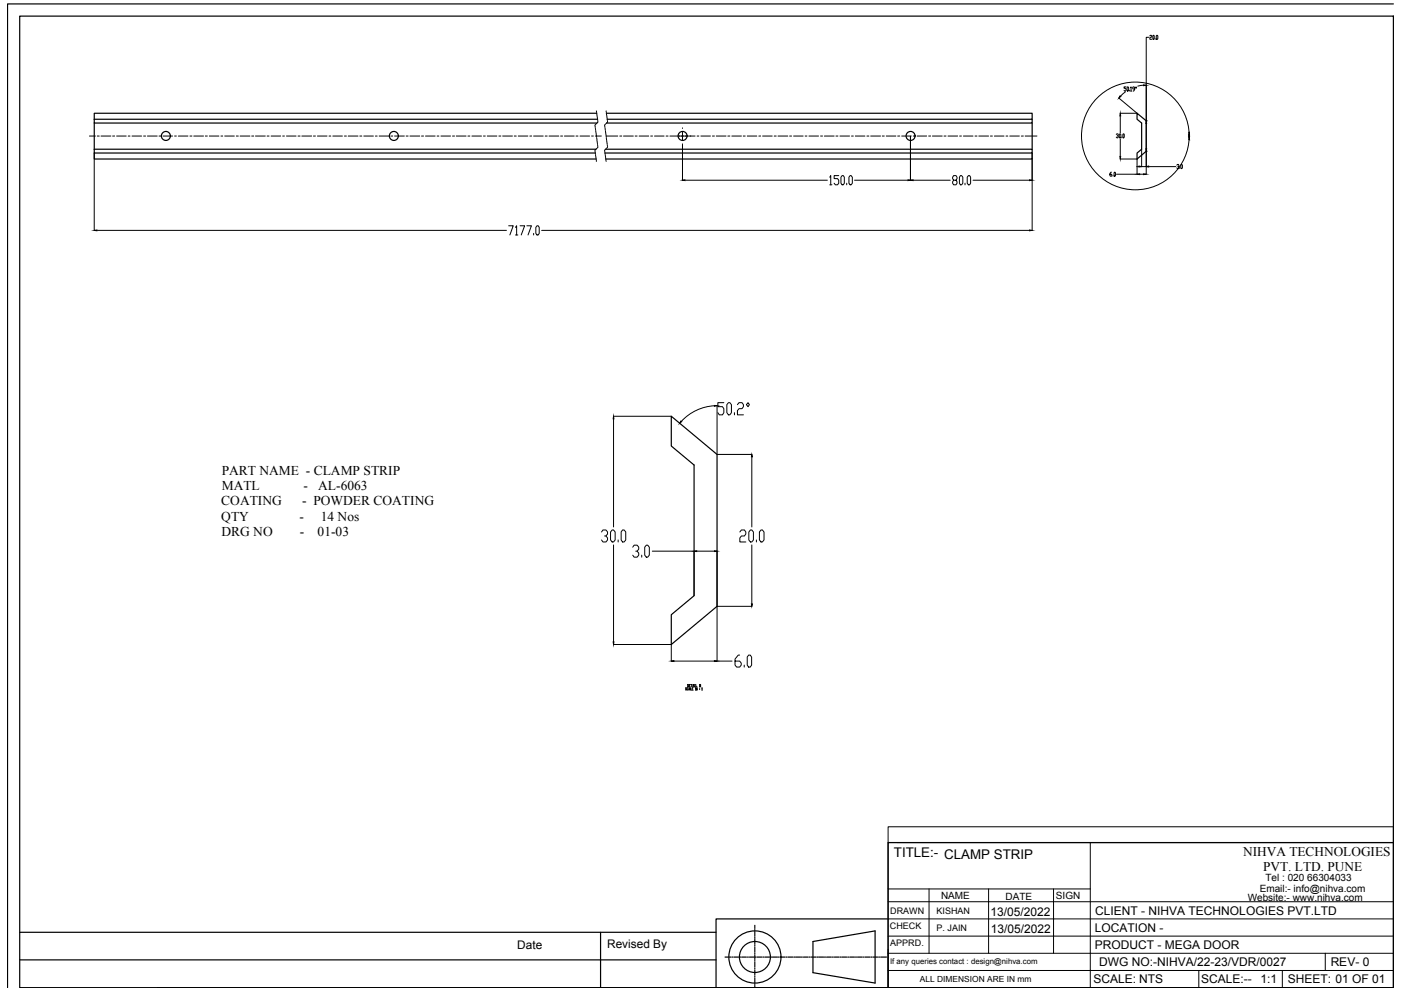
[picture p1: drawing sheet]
<svg xmlns="http://www.w3.org/2000/svg" width="297mm" height="210mm" viewBox="0 0 297 210" stroke-linecap="round" stroke-linejoin="round" font-family="sans-serif">
<!-- layer: 0 -->
<g fill="none" stroke="#000" stroke-width=".25">
<path d="M4.2 3.4h291v205.8h-291zM295.2 .8h-293.6v208.4M20 25.3v.8h106.5M20 31.6v.8h106.1M20 32.4v1.3h106.3M20 25.3h106.6M20 31.6h106.3M20 26.1v5.5M126.4 24h-106.4v1.3M128.3 31.6h90.4v.8h-90.5M128.5 24h90.2v1.3h-90.1M218.7 25.3v.8h-90.2"/>
<path d="M218.7 32.4v1.3h-90.4M218.7 26.1v5.5M240.9 24l2 1.6v6.4l-2 1.7v-1.3l1-.8v-5.5l-1-.8zM142.2 88.2l9.7 8.1v32.1l-9.7 8.1v-6.3l4.9-4v-27.7l-4.9-4zM188.2 178.5h107v30.7h-107zM4.2 197.5h147.5M127.2 197.5v11.7M159.9 196v.7M159.9 196.9v.2M159.9 197.3v1M159.9 198.5v.2M159.9 198.9v1.1"/>
<path d="M172.2 199.4l13.2-2.2v11l-13.2-2.2zM188.2 194.6h-36.5v14.6h-118.4M4.2 203.3h147.5M151.7 209.2h36.5M153.6 202.7h1.3M155.1 202.7h.2M155.5 202.7h1M156.7 202.7h.2M157.1 202.7h1M158.4 202.7h.2M158.8 202.7h1M159.9 200.1v.2"/>
<path d="M159.9 200.6v1M159.9 201.8v.2M159.9 202.2v1M159.9 203.4v.2M159.9 203.8v1M159.9 205v.3M159.9 205.5v1M159.9 206.7v.2M159.9 207.1v1M159.9 208.4v.1M159.9 208.7v.5M160 202.7h.2"/>
<path d="M160.4 202.7h1M161.6 202.7h.2M162 202.7h1.1M163.3 202.7h.2M163.6 202.7h1.1M164.9 202.7h.2M165.3 202.7h1M166.5 202.7h.2M166.9 202.7h1.1M168.2 202.7h.2M168.6 202.7h1M169.8 202.7h.2"/>
<path d="M170.2 202.7h1M171.4 202.7h.2M171.9 202.7h1M173.1 202.7h.2M173.5 202.7h1M174.7 202.7h.2M175.1 202.7h1M176.3 202.7h.3M176.8 202.7h1M178 202.7h.2M178.4 202.7h1M179.6 202.7h.2"/>
<path d="M180 202.7h1M181.3 202.7h.2M181.7 202.7h1M182.9 202.7h.2M183.3 202.7h1M184.5 202.7h.2M184.9 202.7h1.1M186.2 202.7h.2M186.6 202.7h1.2M196.2 209.2h99"/>
<circle cx="35.1" cy="28.8" r=".95"/>
<circle cx="83.4" cy="28.8" r=".95"/>
<circle cx="144.6" cy="28.8" r=".95"/>
<circle cx="192.9" cy="28.8" r=".95"/>
<circle cx="159.9" cy="202.7" r="5.5"/>
<circle cx="159.9" cy="202.7" r="3.3"/>
</g>
<g fill="none" stroke="#000" stroke-width=".21">
<path d="M238.5 19.4l-1.1 .9M238.6 18.4h-.4v.3h.2l.2 .2-.2 .4-.2-.2M238.9 18.4l.2 .2-.1 .7-.2-.2zM239.3 19.1v.2M239.6 18.6v-.2v.9M239.6 19.3h.2M240.4 18.9h-.3v-.5l.3 .2v.4l-.3 .3M240.7 18.4l.1 .2-.1 .1zM242.3 18l-1.2 .2M242.9 18.1v7.5M243.4 7.9h-.5v17.7M243.6 7.6l.1-.1 .3 .1-.1 .3-.3 .1v.3h.4"/>
<path d="M244.3 7.5l.2 .1v.7l-.3-.1zM244.8 8.2v.1M245 7.6l.1-.1 .2 .1-.1 .7-.2-.1zM19 28.8h1.2M20 32.4v16.4M20.6 28.8h.4M21.4 28.8h2.1M23.9 28.8h.4M24.7 28.8h2M27.2 28.8h.3M28 28.8h2M30.4 28.8h.4"/>
<path d="M31.2 28.8h2.1M33.7 28.8h.4M34.5 28.8h2.1M37 28.8h.4M37.8 28.8h2M40.2 28.8h.5M41 28.8h2.1M43.5 28.8h.4M44.4 28.8h2M46.8 28.8h.4M47.6 28.8h2M50.1 28.8h.4"/>
<path d="M50.9 28.8h2M53.3 28.8h.4M54.1 28.8h2.1M56.6 28.8h.4M57.4 28.8h2.1M59.9 28.8h.4M60.7 28.8h2M63.1 28.8h.5M64 28.8h2M66.4 28.8h.4M67.3 28.8h2M69.7 28.8h.4"/>
<path d="M70.5 28.8h2M73 28.8h.4M73.8 28.8h2M76.2 28.8h.5M77.1 28.8h2M79.5 28.8h.4M80.3 28.8h2.1M82.8 28.8h.4M83.6 28.8h2.1M86 28.8h.5M86.9 28.8h2M89.3 28.8h.4"/>
<path d="M90.2 28.8h2M92.6 28.8h.4M93.4 28.8h2M95.9 28.8h.4M96.7 28.8h2M99.1 28.8h.5M100 28.8h2M102.4 28.8h.4M103.2 28.8h2.1M105.7 28.8h.4M106.5 28.8h2.1M109 28.8h.4"/>
<path d="M109.8 28.8h2M112.3 28.8h.3M113.1 28.8h2M115.5 28.8h.4M116.3 28.8h2.1M118.8 28.8h.4M119.6 28.8h2.1M122 28.8h.5M122.9 28.8h2M125.3 28.8h.4M126.1 26.7v.3M126.1 32.1v.2"/>
<path d="M126.1 28.8h1.3M126.1 27.1v.1M126.1 32.5v.1M126.2 27.4v.1M126.2 32.8v.2M126.2 26.3l-.1 .4M126.2 31.7l-.1 .3M126.2 27.7v.2M126.2 33v.3M126.3 28v.2M126.3 33.3v.3M126.3 28.3v.2"/>
<path d="M126.3 33.6v.3M126.4 23.5v.2M126.4 28.6v.2M126.4 34v.2M126.4 23.8v.2M126.4 28.9v.2M126.4 24.1l.1 .2M126.4 26.1l-.1 .1M126.4 29.2v.2M126.4 31.4l-.1 .2M126.5 24.4v.2M126.5 29.5v.2"/>
<path d="M126.5 29.8v.2M126.5 24.7l.1 .2M126.5 30.1l.1 .2M126.6 25v.2M126.6 30.4v.2M126.6 25.3v.2M126.6 30.7v.2M126.6 25.6l.1 .3-.2 .1M126.6 31l-.1 .4M128.1 26.7l.1 .3M128.1 32.1l.1 .2M128.2 27.1v.1"/>
<path d="M128.2 32.5v.1M128.2 32.8l.1 .2M128.2 27.4l.1 .1M128.3 26.3l-.2 .4M128.3 31.7l-.2 .1v.2M128.3 33v.3M128.3 27.7v.2M128.3 33.3v.3M128.3 28v.2M128.3 33.6l.1 .3M128.3 28.3l.1 .2M128.4 34v.2"/>
<path d="M128.4 28.6v.2M128.4 28.8h2.5M128.4 23.5v.2M128.4 28.9l.1 .2M128.5 23.8v.2M128.5 29.2v.2M128.5 26.1l-.2 .1M128.5 31.4l-.2 .2M128.5 24.1v.2M128.5 29.5v.2M128.6 24.4v.2M128.6 29.8v.2"/>
<path d="M128.6 24.7v.2M128.6 30.1v.2M128.6 25v.2M128.6 30.4v.2M128.7 25.3v.2M128.7 30.7v.2M128.7 25.6l-.1 .4M128.7 31l-.1 .4M131.3 28.8h.4M132.1 28.8h2.1M134.6 28.8h.4M135.4 28.8h2"/>
<path d="M137.9 28.8h.3M138.7 28.8h2M141.1 28.8h.4M141.9 28.8h2.1M144.4 28.8h.4M144.6 28v.8h-.8M144.6 27.1v.1M144.6 30.5v7.7M145.1 38.2h30.2M145.2 28.8h2.1M145.4 28.8h-.8v.9M147.7 28.8h.4"/>
<path d="M148.5 28.8h2M150.9 28.8h.5M151.8 28.8h2M154.2 28.8h.4M155.1 28.8h2M157.5 28.8h.4M158.3 28.8h2M160.8 28.8h.3M161.6 28.8h2M164 28.8h.5M164.8 28.8h2.1M167.3 28.8h.4"/>
<path d="M168.1 28.8h2.1M170.6 28.8h.4M171.4 28.8h2M173.8 28.8h.5M174.7 28.8h2M175.8 37.5l.2-.3v1.9M175.8 39.1h.5M177.1 28.8h.4M177.7 37.2h-1v.6h.7l.3 .4v.6l-.3 .3h-.4l-.3-.3M178 28.8h2M178.4 37.2h.3l.2 .3v1.3l-.2 .3h-.3l-.2-.3v-1.3zM179.4 38.8v.3"/>
<path d="M180.1 37.2h.2l.3 .3v1.3l-.3 .3h-.2l-.2-.3v-1.3zM180.4 28.8h.4M181 38.2h11.4M181.2 28.8h2M183.7 28.8h.4M184.5 28.8h2M186.9 28.8h.5M187.8 28.8h2M190.2 28.8h.4M191 28.8h2.1M192.9 28.9v9.3M193.4 38.2h7.9"/>
<path d="M193.5 28.8h.4M194.3 28.8h2M196.8 28.8h.4M197.6 28.8h2M200 28.8h.4M200.9 28.8h2M202 38.2l-.2-.4 .2-.6h.6l.2 .3-.2 .7h-.6l-.2 .3 .2 .6h.6l.2-.3-.2-.6M203.3 28.8h.4M203.5 37.2h.2l.3 .3v1.3l-.3 .3h-.2l-.2-.3v-1.3zM204.1 28.8h2M204.5 38.8v.3M205.2 37.2h.2l.2 .3v1.3l-.2 .3h-.2l-.3-.3v-1.3z"/>
<path d="M206.1 38.2h12M206.6 28.8h.4M207.4 28.8h2.1M209.8 28.8h.5M210.7 28.8h2M213.1 28.8h.4M213.9 28.8h2.1M216.4 28.8h.4M217.2 28.8h2.5M218.7 32.4v16.4M235.5 36.5l-.4 .3v.4l.4 .1v-.4h-.4M235.8 37.2v.1"/>
<path d="M236.1 36.5l.2 .1-.1 .7-.2-.1zM236.5 28.5l.3-.2 .1 .3-.2 .2M236.8 28.8v.4l-.3-.2M237.1 20.8l3.8 3.2h-3.6M237.1 28.5l.2-.2 .2 .2-.2 .7-.2-.2zM237.3 33.7h3.6v3.2h-4.4M237.3 24.5v3.6M237.3 29.4v3.7M237.7 29v.2M238 28.3l.2 .2-.1 .7-.2-.2zM240.8 35.3h.5M241.5 36.9h.8"/>
<path d="M241.9 31.6v3.7h1M242.9 32h.1M242.9 25.6h.1M242.9 26.1v5.4M242.9 32.1v4.8M243.4 35.3h5.7M249.3 35l.4-.2 .1 .3-.3 .2M249.7 35.3v.4l-.4-.2M250 35.5v.2M250.3 34.8l.2 .2-.1 .7-.2-.2zM251.8 28.8l.2 .1-.2 .1v-.5l.2 .1v.2M251.9 28.5a11.4 11.4 0 0 0-16.8-9.7 11.4 11.4 0 0 0-1 19.4 11.4 11.4 0 0 0 17.7-7.9l.2-1.3"/>
<path d="M20.5 48.8h86.8M107.8 47.8h.9l-.7 2M109.2 48.2l.3-.4v2M109.2 49.8h.5M110.2 47.8h1l-.8 2M111.6 47.8h1l-.7 2M113.1 49.4v.4M113.8 47.8h.2l.2 .4v1.2l-.2 .4h-.2l-.3-.4v-1.2zM114.8 48.8h103.3M130 88.2h12.2M130 88.7v22.9M151.4 85.9a10.3 10.3 0 0 0-7 3.3"/>
<path d="M151.9 96.3h7.4M151.9 85.9v10.3M153.4 85.3h-1.3v.8h1l.3 .5v.8l-.3 .5h-.7l-.3-.5M154.3 85.3h.3l.4 .4v1.7l-.4 .5h-.3l-.3-.5v-1.7zM155.6 87.4v.5M156.2 85.7l.4-.4h.6l.3 .4v.4l-.3 .5h-.6l-.4 .4v.9h1.3M158.5 85.3l.3 .4-.3 .4-.4-.4zM159.3 96.8v14.8M127.5 112.7l.2-.4h.7l.3 .4v.4l-.3 .4h-.3M128.4 113.5l.3 .4v.5l-.3 .4h-.7l-.2-.4M129.7 112.3h.3l.3 .4v1.7l-.3 .4h-.3l-.3-.4v-1.7zM130 115.4v20.6"/>
<path d="M131 114.4v.4M131.9 112.3h.3l.4 .4v1.7l-.4 .4h-.3l-.3-.4v-1.7zM134.1 115.9l.3-.4h.6l.3 .4v.4l-.3 .4h-.3M135 116.7l.3 .5v.4l-.3 .4h-.6l-.3-.4M136 117.6v.4M136.9 115.5h.3l.4 .4v1.7l-.4 .4h-.3l-.3-.4v-1.7zM138.2 116.7h8.9v9.5M147.6 116.7h3.8M151.9 116.7v23.3h3.2M156.7 112.7l.4-.4h.6l.3 .4v.4l-.3 .4h-.6l-.4 .4v.9h1.3M159 112.3h.3l.3 .4v1.7l-.3 .4h-.3l-.3-.4v-1.7zM159.3 115.4v12.5"/>
<path d="M160.3 114.4v.4M161.2 112.3h.3l.4 .4v1.7l-.4 .4h-.3l-.3-.4v-1.7zM130 136.5h12.2v3.5M151.9 128.4h7.4M156.7 138.8h-.3l-.7 .8v1.3l.4 .4h.6l.3-.4v-.5l-.3-.4h-1M158.6 138.8h.3l.3 .4v1.7l-.3 .4h-.3l-.3-.4v-1.7zM142.8 140h8.6M145.5 145.7h-.2l.2 .4h-.3M145.7 145l.2 .1v.3l-.2 .1M145.7 145v.5M145.8 145.7h-.2v.4h.2M146 146.2v-.5l.2 .5"/>
<path d="M146 146h.2M146 145.2h.2M146.3 145h-.3v.5h.3M146.3 145.7v.5h.2M146.4 145h.3M146.5 145v.5M146.6 145.9h.2M146.8 145.5l.1-.5 .2 .5M146.8 145.3h.3M146.9 145.7h-.3v.5h.3M147.3 145l-.1 .5h.1M147.3 145.7l.1 .5"/>
<path d="M147.3 146.2h.2M147.4 145v.5h.3M147.6 145.7h.1v.5zM148.2 145h.2v.2M148.2 145.2l.2 .2-.2 .1M148.2 145v.5M148.2 145.8v.1M148.2 146v.1M148.7 145.7v.5M148.7 146.2h.1M157.7 140.9v.4M188.2 175.1h107v3.4h-107z"/>
<path d="M188.2 178.5v30.7M190 178.5h105.2M231 178.5v30.7M188.2 198.3h107M188.2 194.6h107M188.2 191h107M188.2 188.3h42.8M196.8 188.3v13.6M209.5 188.3v13.6M223.2 188.3v13.6M188.2 201.9h107M188.2 205.6h107"/>
<path d="M254 205.6v3.6M271.7 205.6v3.6M280.8 201.9v3.7"/>
</g>
<g fill="#000" stroke="#000" stroke-width=".21">
<path d="M242.3 18l.6 .1h-.6zM144.6 38.2l.5-.1v.2zM192.4 38.1l.5 .1-.5 .1zM192.9 38.2l.5-.1v.2zM218.1 38.1l.6 .1-.6 .1zM237.3 33.1h.1l-.1 .6zM237.3 24l.1 .5h-.1zM237.3 20.3l.2 .1-.4 .4zM241.3 35.2l.6 .1-.6 .1zM240.9 36.9l.6-.1v.2zM242.3 36.8l.6 .1-.6 .1zM242.8 31.5h.1v.5z"/>
<path d="M242.9 25.6v.5h-.1zM242.9 35.3l.5-.1v.2zM251.9 28h.1v.5zM252 29.1v.5h-.1zM20 48.8l.5-.1v.2zM218.1 48.7l.6 .1-.6 .1zM130 88.2l.1 .5h-.2zM144.3 89.2l.1 .1-.4 .3zM151.4 85.9h.5l-.5 .1zM159.3 96.3l.1 .5h-.2zM147.1 116.7h.5v.1zM151.4 116.7h.5l-.5 .1z"/>
<path d="M129.9 136h.2l-.1 .5zM142.2 140l.6-.1v.2zM151.4 139.9l.5 .1-.5 .1zM159.2 127.9h.2l-.1 .5z"/>
</g>
<g font-size="2.9">
<text x="47" y="100.6">PART NAME - CLAMP STRIP</text>
<text x="46.9" y="107">COATING</text>
<text x="47" y="103.8">MATL</text>
<text x="64" y="107">- POWDER COATING</text>
<text x="64.3" y="103.8">-</text>
<text x="67.4" y="103.8">AL-6063</text>
<text x="46.9" y="110.3">QTY</text>
<text x="46.9" y="113.5">DRG NO</text>
<text x="63.5" y="110.3">-</text>
<text x="63.5" y="113.5">-</text>
<text x="67.3" y="113.5">01-03</text>
<text x="68" y="110.3">14 Nos</text>
</g>
<g font-size="2.8">
<text x="189.4" y="181.5">TITLE:- CLAMP STRIP</text>
<text x="263.4" y="181.4">NIHVA TECHNOLOGIES</text>
<text x="267.6" y="184.6">PVT. LTD. PUNE</text>
</g>
<g font-size="2.5">
<text x="209.9" y="194">13/05/2022</text>
<text x="209.9" y="197.6">13/05/2022</text>
<text x="232" y="197.3">LOCATION -</text>
<text x="232.1" y="193.7">CLIENT - NIHVA TECHNOLOGIES PVT.LTD</text>
<text x="109.6" y="201">Date</text>
<text x="128.6" y="200.7">Revised By</text>
<text x="232" y="201">PRODUCT - MEGA DOOR</text>
<text x="231.7" y="208.3">SCALE: NTS</text>
<text x="232.9" y="204.6">DWG NO:-NIHVA/22-23/VDR/0027</text>
<text x="254.5" y="208.3">SCALE:--</text>
<text x="267.1" y="208.3">1:1</text>
<text x="272.8" y="208.3">SHEET: 01 OF 01</text>
<text x="281.9" y="204.6">REV- 0</text>
</g>
<g font-size="2.1">
<text x="199.4" y="190.5">NAME</text>
<text x="213" y="190.6">DATE</text>
<text x="223.7" y="190.4">SIGN</text>
<text x="264.4" y="190.8">Website:- www.nihva.com</text>
<text x="266.9" y="188.8">Email:- info@nihva.com</text>
<text x="268.1" y="186.7">Tel : 020 66304033</text>
</g>
<g font-size="1.9">
<text x="188.5" y="196.8">CHECK</text>
<text x="188.6" y="193.6">DRAWN</text>
<text x="198.4" y="193.5">KISHAN</text>
<text x="198.4" y="197.1">P. JAIN</text>
<text x="188.6" y="200.4">APPRD.</text>
</g>
<text font-size="1.8" x="194.9" y="208">ALL DIMENSION ARE IN mm</text>
<text font-size="1.7" x="188.6" y="204.2">If any queries contact : design@nihva.com</text>
</svg>
